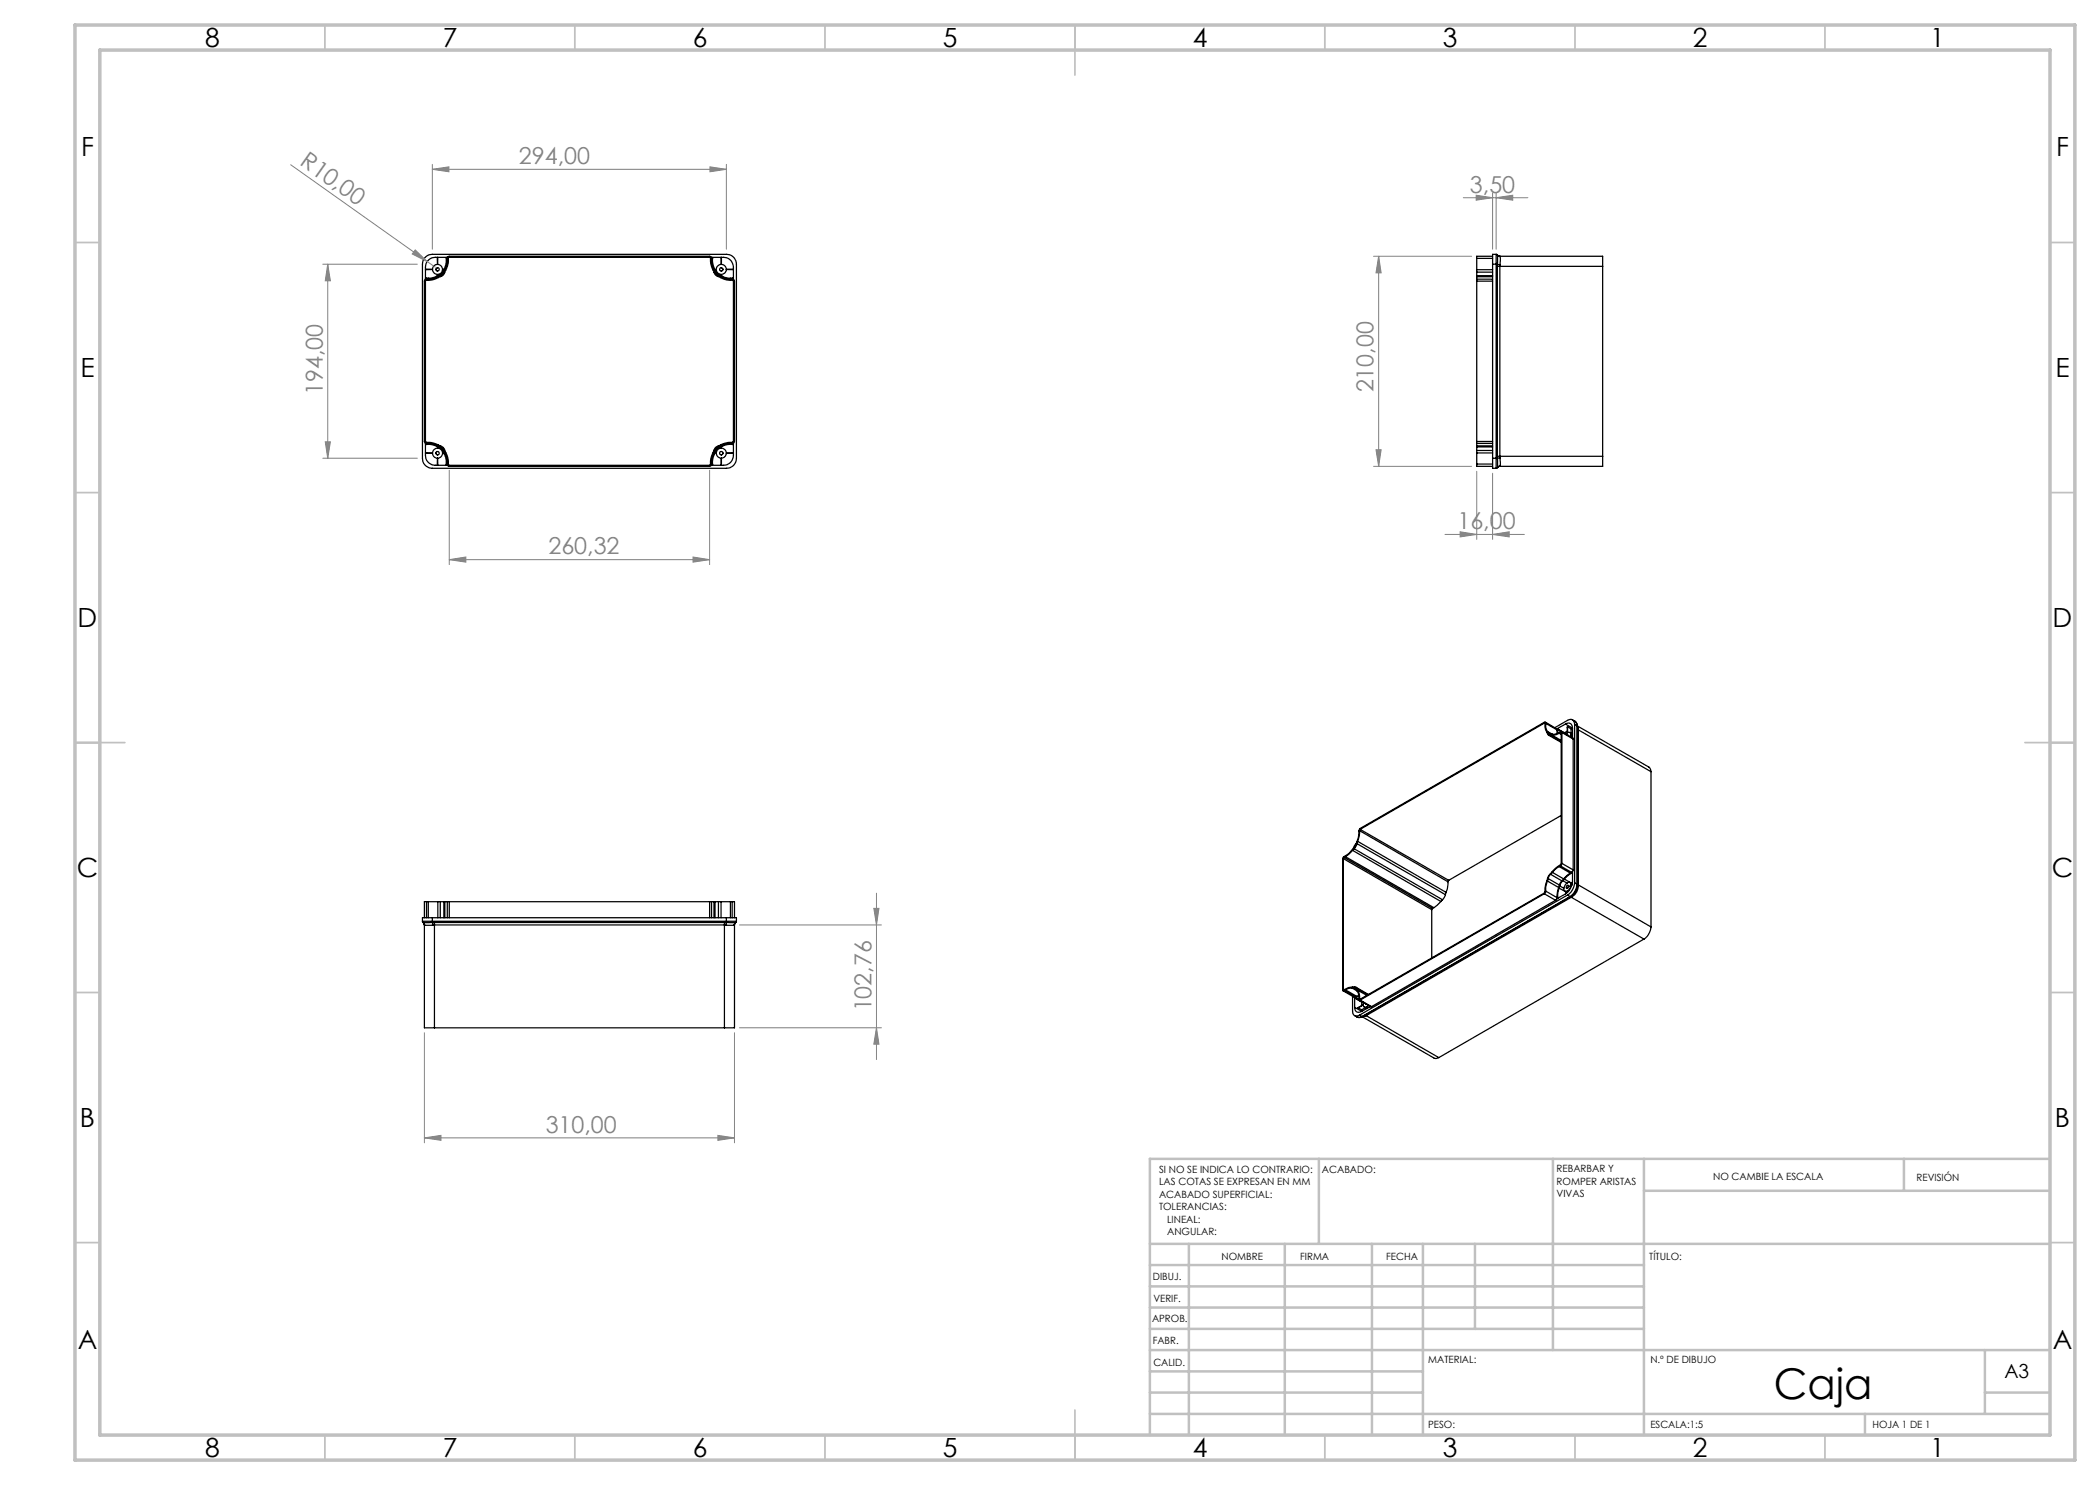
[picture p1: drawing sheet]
<svg xmlns="http://www.w3.org/2000/svg" width="420mm" height="297mm" viewBox="0 0 420 297" stroke-linecap="round" stroke-linejoin="round" font-family="sans-serif">
<g fill="none" stroke="#000" stroke-width=".25">
<path d="M85.2 56.1l.1-.1a5 5 0 0 0 3.5-1.2l.1-.3a6 6 0 0 0 .8-3h52.3a6 6 0 0 0 1.4 3.7l.4 .1a5.3 5.3 0 0 0 2.8 .8v32.3a7.2 7.2 0 0 0-3.6 1.2l-.2 .5a5.9 5.9 0 0 0-.8 2.9h-52.3a5.8 5.8 0 0 0-1.3-3.7l-.3-.1a5.5 5.5 0 0 0-3-.8zM85.2 51.3l.6-.3 .7-.1h58.8a1.97 1.97 0 0 1 2 1.9v38.8a1.97 1.97 0 0 1-2 2.1h-58.8a1.97 1.97 0 0 1-2-2.1v-38.8l.2-.9zM85.5 52.2l.6-.5 .6-.2h2.8h-.2a5.9 5.9 0 0 1-1.1 3.3l-.5 .3a5.1 5.1 0 0 1-2.5 .6l-.1 .1v-2.4l.1-.6zM87.5 51.5v1.4M87.5 52.9a.96 .96 0 0 0-1 1l-1.4-.1M87.5 53.5h.1M87.5 52.9a1.01 1.01 0 0 1 1 1 1.01 1.01 0 0 1-1 1 1.01 1.01 0 0 1-1-1h-1.4M87.6 51.5l-.1 1.4M89.6 51.3h52.4l.3 .2a5.7 5.7 0 0 0 1.2 3.5l.3 .1a5 5 0 0 0 2.9 .8l.2 .3v32.1a.7 .7 0 0 1-.8 .4l-1 .1-.9 .4a1.6 1.6 0 0 0-1.4 1.4 5 5 0 0 0-.5 2.5l-.4 .2-52.2-.1a.78 .78 0 0 1-.2-1l-.2-.8-.4-.9a1.54 1.54 0 0 0-1.3-1.3l-1-.4-.9-.1a.64 .64 0 0 1-.8-.4v-32.1l.2-.3a5.7 5.7 0 0 0 3.6-1.2l.1-.3a5 5 0 0 0 .7-2.9zM142.3 51.5h2.4a1.97 1.97 0 0 1 2 1.9v2.4l-.1-.1-.2-.1a5.2 5.2 0 0 1-3.1-1l-.2-.5a4.7 4.7 0 0 1-.6-2.6zM144.2 51.5l.1 1.4a1.01 1.01 0 0 0-1 1 1.01 1.01 0 0 0 1 1 1.01 1.01 0 0 0 1-1h1.4M144.3 51.5v1.4a1.03 1.03 0 0 1 1 1l1.4-.1"/>
<path d="M146.4 55.8h.1M295.3 55.8v.4M295.3 55.3v.5M295.3 55.1v.2M295.3 54.4v.7M295.3 53.9v.5M295.3 51.7v2.2M295.3 56.2h3.2M295.3 55.8h3.2M295.3 56.2v32.1M295.3 55.3h3.2M295.3 55.1h3.2"/>
<path d="M295.3 54.4h3.2M295.3 53.9h3.2M295.3 51.7h3.2M298.5 51.3h-3.2v.4M298.5 52.8h.7M298.5 52.8v38.8M299.2 50.9v1.9M299.2 50.9l.3 .1M299.2 52.8h.3M299.2 50.9h-.7v1.9M299.2 52.8v38.8M299.5 51l.5 .3"/>
<path d="M299.5 51v1.8M299.5 52.8l.5 .1M299.5 53.3h.5M299.5 51l.3 .3h20.7v2M299.5 52.8v38.8M300 53.3v38M300 53.3h20.5M300 51.3v1.6M300 52.9v.4M320.5 53.3v38M85.1 88.7v.1a5.1 5.1 0 0 1 3.4 1.2l.2 .4a5.1 5.1 0 0 1 .6 2.6l.2 .1h-2.4a1.97 1.97 0 0 1-2-2.1zM85.1 90.7h1.4"/>
<path d="M85.1 90.6h1.4M86.5 90.7a1.03 1.03 0 0 0 1 .9M86.5 90.6a1.01 1.01 0 0 1 1-1 1.01 1.01 0 0 1 1 1 1.01 1.01 0 0 1-1 1M87.2 90.6a.34 .34 0 0 1 .3-.3 .34 .34 0 0 1 .3 .3 .34 .34 0 0 1-.3 .4M87.2 90.7l.3 .3M87.2 90.6v.1M87.5 91.6v1.5M87.5 91h.1M87.5 91.6l.1 1.5M143.4 89.8l.6-.3a5 5 0 0 1 2.6-.7l.1-.1v2.3a1.97 1.97 0 0 1-2 2.1h-2.4l.2-.1a6.5 6.5 0 0 1 .9-3.2zM144.6 90.6v.1M145.3 90.7a1.1 1.1 0 0 1-1 .9v1.5"/>
<path d="M145.3 90.6a1.01 1.01 0 0 0-1-1 1.01 1.01 0 0 0-1 1 1.01 1.01 0 0 0 1 1l-.1 1.5M145.3 90.7h1.4M146.5 88.5h.1M146.5 88.9h.1M146.7 90.6h-1.4M295.3 88.3v.4M295.3 88.7v.5M295.3 89.2v.2M295.3 89.4v.7M295.3 90.1v.5M295.3 90.6v2.2M295.3 92.8v.5h3.2"/>
<path d="M295.3 88.7h3.2M295.3 88.3h3.2M295.3 89.2h3.2M295.3 89.4h3.2M295.3 90.1h3.2M295.3 90.6h3.2M295.3 92.8h3.2M298.5 91.6v2.1h.7M298.5 91.6h.7M299.2 91.6h.3M299.2 91.6v2.1M299.5 91.6v1.9"/>
<path d="M299.5 93.5l-.3 .2M299.5 91.3h.5M299.7 93.3l-.2 .2M299.9 93.3l-.4 .2M300 91.3v.3M300 91.3h20.5M300 91.6h-.5M300 91.6v1.6M300 93.2l-.5 .3M300 93.2l-.2 .1M320.5 91.3v2h-20.6M308.9 144.6l.1 .1"/>
<path d="M308.9 144.6l-36.9 21.3M309 144.7l.1 1.2 .4 .8a.45 .45 0 0 0 .6 .4M309.1 144.4l2.2 1.4 .1 .2M309.1 144.7a2.21 2.21 0 0 0 .4 1.6M309.1 144.7l-.1-.3-.1 .1-36.9 21.2-.2 .4a5.6 5.6 0 0 1-1.9 4.5l-1.2 .7-.2 .4v26.3l.2 .2 .2-.1M309.1 144.7l2.3 1.3M309.5 146.3l.1 .3M309.5 146.3l1 .6M309.6 146.6l.1 .2 .4 .1M309.6 146.6l.5 .3M309.7 147l2.5 1.5M310.1 147.1l2.1 1.2"/>
<path d="M310.4 147l-.3 .1M310.4 147l1.8 1.1M310.5 146.9h-.4M311.4 146v.7M311.5 145.8l1.4 .9-1.4-.8M311.5 145.9l.1 .7M311.8 146.6l-.5 .3-.9 .1M311.8 146.6l.4 .3M312.1 146.5l.1 .1M312.1 146.5l-.3 .1M312.2 146.6v26.2l-1.2 .9-.8 .9a5.5 5.5 0 0 0-1.2 3.8l-.1 .2-36.9 21.2M312.3 146.3l2.2 1.3 .1 .2"/>
<path d="M312.4 146.5l-.3-.2-.8 .5-.8 .1M312.4 146.5v26.2M312.4 146.5l2.2 1.3M313.1 144.8l-1.7 1 .1 .1M313.1 144.8a.87 .87 0 0 1 1-.1 .87 .87 0 0 1 .4 .9M313.1 144.8l1.4 .8M313.5 146.5l-.3 .3M313.5 146.2l-.6 .3M313.5 146.5a.42 .42 0 0 1 .5 0 .42 .42 0 0 1 .2 .4M313.5 145.4v1.1M313.5 145.4l.7 .4M313.6 147l.1 .1"/>
<path d="M314 146.5l.5 .3M314.2 147l-.1 .4M314.2 147l.3 .1M314.2 145.8v.8M314.5 147.5h.1M314.5 145.6v2l-.2-.1M314.5 144l.7 .5 .2 .7M314.5 146.8l-.3 .1M314.5 146.8l-.3 .2M314.5 145.6l-.3 .2M314.6 147.8v26.2M314.9 144.9a.87 .87 0 0 0-.4-.9 .87 .87 0 0 0-1 .1l-2.6 1.5"/>
<path d="M314.9 144.9v31.7M314.9 144.9l.5 .3M315 144.3l.5 .6v.4M315.4 145.2l.1 .1M315.4 145.2v31.6M315.5 145.2l14.3 8.2 .3 .4 .1 .5M315.5 145.8l14.7 8.5M315.5 145.6l.2 .1M315.5 145.3l.2 .4M315.5 145.3v31.7M315.7 145.7v31.6M330.2 154.3v31.1"/>
<path d="M268.7 171.7v26.2M268.7 171.7l17.6 10.2M268.8 171.5l-.1 .2M268.8 171.5l17.7 10.2M269.1 171.3l-.3 .2M269.1 171.3l17.7 10.2M270.5 170.1l-1.4 1.2M270.5 170.1l17.7 10.2M270.8 169.8l-.3 .3M270.8 169.8l17.7 10.1M271.3 168.6l-.6 1.1M271.4 168.7l-.6 1.1"/>
<path d="M271.4 168.7l17.7 10.2M271.5 168.3l-.1 .4M271.5 168.3l17.7 10.2M271.9 166.1v1.1l-.4 1.1M271.9 166.1l17.7 10.3M272 165.9l-.1 .2M272 165.9l17.7 10.2M288.5 179.9l-.3 .4M289.1 178.9l-.6 1M289.2 178.5l-.1 .4M289.6 176.4l-.1 1.3-.3 .8M289.7 176.1l-.1 .3"/>
<path d="M308.9 178.7l-36.9 21.3M308.9 178.7l2.2 1.4M309.1 178.2l-.2 .5M309.1 178.2l2.3 1.3M309.5 176.2l-.3 1.1-.1 .9M309.5 176.2l2.2 1.3M309.6 175.7l-.1 .5M309.6 175.7l2.3 1.3M310.1 174.9l-.5 .8M310.1 174.9l2.3 1.3M310.5 174.5l-.4 .4M310.5 174.5l2.2 1.3"/>
<path d="M311.4 179.5l-.3 .6M311.5 179.5l.2 .1M311.7 177.5l-.2 .8-.1 1.2M311.8 173.3l-1.3 1.2M311.8 177.6l-.2 1-.1 .9M311.8 173.3l2.3 1.3M311.8 177.6l1.5 .8M311.9 177l-.2 .5M312 177.2l-.2 .4M312 177.2l.8 .5M312.1 173.2l-.3 .1M312.1 173.2l2.2 1.3"/>
<path d="M312.2 163.1l-22.5 13M312.4 172.7l-.3 .5M312.4 176.2l-.5 .8M312.4 172.7l2.2 1.3M312.6 176.1l-.5 .6-.1 .5M312.6 176.1l.8 .5M312.7 175.8l-.3 .4M312.9 175.8l-.3 .3M312.9 175.8l1.4 .8M313 178.2l.4 .3M313.3 178.4l-.1 .3M313.3 178.4h.1"/>
<path d="M313.5 177.1h.2v.1M313.5 177.1l-.3 .4 .3 .2M313.5 177.7h.1M313.5 177.1l.2 .1M313.5 179l-41.6 24M313.5 179l.5 .3M313.5 178.2v.3M313.5 178.2l.2 .1M313.7 177.2l-.2 .5M313.7 177.2h.1M314 176.5l.4 .3M314 179.3h.1"/>
<path d="M314 179.4l.3 .1M314 179.3l-41.6 24M314.1 174.6l-1.4 1.2M314.1 179.3l-41.5 24M314.2 177l-.1 .5-.6 .7M314.2 176.9a.52 .52 0 0 0-.5-.5 .52 .52 0 0 0-.5 .4 .86 .86 0 0 0 0 1.5l.3-.1M314.2 177l.2 .1M314.3 179.5l14.5 8.3M314.3 179.5l-41.1 23.6M314.3 179.2l.2 .1M314.3 176.6v.1M314.3 174.5l-.2 .1"/>
<path d="M314.3 174.6h.1M314.3 174.6l-1.4 1.2M314.3 174.6l.2 .1M314.4 174.6l.1-.2v1.9a3.4 3.4 0 0 1-1.4 2.5l-1.7 .9 .1-.2M314.4 176.8l-.2 .2M314.5 179.3l-.2 .2M314.5 176.4l-.2 .2M314.6 174l-.3 .5M314.9 176.6a3.3 3.3 0 0 1-1.4 2.4M314.9 176.6l.5 .2M315.4 176.8a3.4 3.4 0 0 1-1.4 2.5M315.4 176.8l.1 .2"/>
<path d="M315.5 177a2.98 2.98 0 0 1-1.4 2.3M315.5 177.1l.2 .2M315.5 176.8l14.7 8.6M315.7 177.3l-.4 1.1-.8 .9M84.5 184.3h2M84.5 184.3l.1 .2M84.6 184.5l.3 .4M84.6 184.5h1.9M84.6 184.5l.3 .5M84.6 184.5l.2 .2M84.8 184.8l.1 .2M84.9 184.9v20.7h2"/>
<path d="M84.9 185h1.7M85.3 180.3h-.4v3.2M85.3 180.3h.4M85.3 180.3v3.2M85.7 180.3h1.9M85.7 180.3v3.2M86.5 184.3v.2M86.5 183.5h-2v.8M86.5 184.5l.1 .5M86.5 184.5h58.8M86.5 184.3h58.8M86.5 183.5h58.8"/>
<path d="M86.5 183.5v.8M86.9 184.5v.5M86.9 185h-.3M86.9 185h58M86.9 185v20.6M87.6 180.3h.5M87.6 180.3v3.2M88.1 180.3h.7M88.1 180.3v3.2M88.8 180.3h.2M88.8 180.3v3.2M89 180.3h.5"/>
<path d="M89 180.3v3.2M89.5 180.3h.4M89.5 180.3v3.2M89.9 180.3v3.2M89.9 180.3h52M141.9 180.3h.4M141.9 180.3v3.2M142.3 180.3h.5M142.3 180.3v3.2M142.8 180.3h.2M142.8 180.3v3.2M143 180.3h.7"/>
<path d="M143 180.3v3.2M143.7 180.3h.5M143.7 180.3v3.2M144.2 180.3h1.9M144.2 180.3v3.2M144.9 184.5v.5M144.9 185h.3M144.9 185v20.6M145.2 185h1.7M145.3 184.3v.2M145.3 184.3h2M145.3 184.5h1.8"/>
<path d="M145.3 183.5h2v.8M145.3 184.5l-.1 .5M145.3 183.5v.8M146.1 180.3h.3M146.1 180.3v3.2M146.4 180.3h.5v3.2M146.4 180.3v3.2M147.1 184.5l-.2 .5M147.1 184.5l-.2 .4v20.7h-2M147.3 184.3l-.2 .2M268.6 198.2l2.3 1.3 .2-.1M268.7 197.9l.1 .1"/>
<path d="M268.8 198h.1M268.9 198.1l2.2 1.3M269.1 198l-.2 .1M269.1 198l2.3 1.3M270.4 197.6l-.6 .1-.7 .3M270.4 197.6l1 .6M270.5 199.2v3a.86 .86 0 0 0 .4 .9 .86 .86 0 0 0 1-.1M270.8 197.6l.3 .1 .2 .2M270.8 197.6h-.4M270.8 197.6l.5 .3M271 199.6l1.5 .8M271.1 199.6h.1"/>
<path d="M271.1 199.6l-.2-.1v2M271.1 199.6l1.4 .8M271.2 197.4l2.5 1.5M271.3 197.9l.1 .3M271.4 199.3l-.3 .1M271.4 197.7l-.1-.2-.5-.1a3.3 3.3 0 0 0-2 .6M271.4 197.7l.1 .3M271.4 197.7l2.1 1.3M271.4 198.2l.3 .5v1.2l.3 .1M271.5 198a2.4 2.4 0 0 1 .4 1.7M271.5 198l1.9 1.1M271.7 199.1l-.3 .2"/>
<path d="M271.7 199.2l-.6 .4M271.9 199.7l.1 .1M271.9 199.7l.2 .1M286.3 181.9v9.7M286.5 181.7l-.2 .2M286.8 181.5l-.3 .2M288.2 180.3l-1.4 1.2M311.1 180.1l-36.8 21.2M328.8 187.8l-41 23.7M330.2 185.4a3.3 3.3 0 0 1-1.4 2.4M86.9 205.6h58M270.9 201.5a.86 .86 0 0 0 .4 .9 .86 .86 0 0 0 1-.1"/>
<path d="M270.9 203.1l.8 .4 .7-.2M270.9 201.5l1.4 .8M271.6 201.6l.7 .4M271.9 200l2.2 1.4 .2-.1M271.9 203l.5 .3M272 200l2.3 1.3M272.3 200.4v.7M272.3 202v.3M272.4 203.3h.2M272.5 203.4l14.3 8.3 1-.2M272.6 203.3l-.7 .2-.5-.1M272.7 201a.41 .41 0 0 0 .2 .4 .41 .41 0 0 0 .4 0"/>
<path d="M272.7 201l-1.1 .6M272.7 200.9l-1.1 .7M272.7 200.6v.3M272.8 203.2h.2M273 203.1h.2M273 203.2l-.4 .1M273.1 201.5l-.8 .5M273.1 200.8h.2M273.2 203.1l14.6 8.4M273.2 203.1l-.2 .1M273.4 201.3l-.1 .4-.5-.3M273.4 201.3l.3 .2"/>
<path d="M273.7 201.1l-.3 .2M273.9 201.2l.1 .1-1.7 1M273.9 201.3l.1 .1"/>
<circle cx="87.5" cy="53.9" r=".34"/>
<circle cx="144.3" cy="53.9" r=".34"/>
<circle cx="144.3" cy="90.6" r=".34"/>
</g>
<g fill="none" stroke="#808080" stroke-width=".2">
<path d="M58.1 32.9l27.3 19.4M86.5 33.9l3.3-.5v1zM86.5 32.9v16.9M86.5 33.9h58.8M142 33.4l3.3 .5-3.3 .5zM145.3 32.9v16.9M292.7 39.5h12.9M295.2 39l3.3 .5-3.3 .5zM298.5 38.6v11.2M299.2 39.5l3.3-.5v1zM299.2 38.6v11.2M64.6 52.8h18.9"/>
<path d="M65.5 52.8l.6 3.4h-1zM65.5 52.8v38.8M83 50l2.4 2.3-3-1.5zM85.4 52.3l1.7 1.1M274.7 51.3h19.6M275.7 51.3l.5 3.3h-1zM275.7 51.3v42M64.6 91.6h18.9M65.1 88.4h1l-.6 3.2zM89.9 94v18.9M141.9 94v18.9M274.7 93.3h19.6"/>
<path d="M275.2 90h1l-.5 3.3zM295.3 94.3v13.6M298.5 94.6v13.3M89.9 111.9l3.3-.5v1zM89.9 111.9h52M138.6 111.4l3.3 .5-3.3 .5zM289 106.9h15.9M292 106.4l3.3 .5-3.3 .5zM298.5 106.9l3.3-.5v1zM175.3 178.6v33.3M147.9 185h28.4M174.8 181.7h1l-.5 3.3z"/>
<path d="M84.9 206.5v22.1M146.9 206.5v22.1M147.9 205.6h28.4M175.3 205.6l.5 3.2h-1zM84.9 227.6l3.3-.5v1zM84.9 227.6h62M143.6 227.1l3.3 .5-3.3 .5z"/>
</g>
<g fill="none" stroke="#c0c0c0" stroke-width=".35">
<path d="M65 5v5M115 5v5M165 5v5M215 5v10M265 5v5M315 5v5M365 5v5M15 48.5h5M410 48.5h5M15 98.5h5M410 98.5h5M15 148.5h10"/>
<path d="M405 148.5h10M15 198.5h5M410 198.5h5M15 248.5h5M410 248.5h5M65 287v5M115 287v5M165 287v5M215 282v10M265 287v5M315 287v5M365 287v5"/>
</g>
<g fill="none" stroke="#c0c0c0" stroke-width=".5">
<path d="M263.8 231.8v17M310.6 231.8v38.2M328.8 231.8v55.2M328.8 238.2h81.2M380.8 231.8v6.4M410 231.8h-180v55.2M230 248.8h180M230 257.3h98.8M230 253h98.8M237.8 248.8v38.2M257 248.8v38.2M274.4 248.8v38.2"/>
<path d="M284.6 248.8v38.2M295 248.8v17M230 265.8h98.8M230 261.5h98.8M230 278.5h54.6M230 274.3h54.6M230 270h180M397 278.5h13M397 270v12.8M230 282.8h180M373 282.8v4.2"/>
</g>
<path d="M15 5h400v287h-400zM20 10h390v277h-390z" fill="none" stroke="#c0c0c0" stroke-width=".7"/>
<g fill="#808080">
<path d="M83 50l2.4 2.3-3-1.5z"/>
<path d="M142 33.4l3.3 .5-3.3 .5zM86.5 33.9l3.3-.5v1zM143.6 227.1l3.3 .5-3.3 .5zM84.9 227.6l3.3-.5v1z"/>
<path d="M89.9 111.9l3.3-.5v1zM138.6 111.4l3.3 .5-3.3 .5z"/>
<path d="M292 106.4l3.3 .5-3.3 .5zM298.5 106.9l3.3-.5v1z"/>
<path d="M299.2 39.5l3.3-.5v1zM295.2 39l3.3 .5-3.3 .5z"/>
<path d="M275.2 90h1l-.5 3.3zM275.7 51.3l.5 3.3h-1z"/>
<path d="M65.5 52.8l.6 3.4h-1zM65.1 88.4h1l-.6 3.2zM174.8 181.7h1l-.5 3.3zM175.3 205.6l.5 3.2h-1z"/>
</g>
<text font-size="8.5" x="354.7" y="279.7">Caja</text>
<g font-size="5.3">
<text x="41" y="9.5">8</text>
<text x="88.5" y="9.5">7</text>
<text x="138.5" y="9.5">6</text>
<text x="188.5" y="9.5">5</text>
<text x="238.5" y="9.5">4</text>
<text x="288.5" y="9.5">3</text>
<text x="338.5" y="9.5">2</text>
<text x="386" y="9.5">1</text>
<text x="16.2" y="31.2">F</text>
<text x="411.2" y="31.2">F</text>
<text x="16.1" y="75.5">E</text>
<text x="411.1" y="75.5">E</text>
<text x="15.5" y="125.5">D</text>
<text x="410.5" y="125.5">D</text>
<text x="15.4" y="175.5">C</text>
<text x="410.4" y="175.5">C</text>
<text x="16" y="225.5">B</text>
<text x="411" y="225.5">B</text>
<text x="15.5" y="269.7">A</text>
<text x="410.5" y="269.7">A</text>
<text x="41" y="291.5">8</text>
<text x="88.5" y="291.5">7</text>
<text x="138.5" y="291.5">6</text>
<text x="188.5" y="291.5">5</text>
<text x="238.5" y="291.5">4</text>
<text x="288.5" y="291.5">3</text>
<text x="338.5" y="291.5">2</text>
<text x="386" y="291.5">1</text>
</g>
<g font-size="4.7" fill="#808080">
<text x="59.8" y="32.9" transform="rotate(35 59.8 32.9)">R10,00</text>
<text x="103.8" y="32.8">294,00</text>
<text x="294" y="38.5">3,50</text>
<text x="64.6" y="79" transform="rotate(-90 64.6 79)">194,00</text>
<text x="274.7" y="78.5" transform="rotate(-90 274.7 78.5)">210,00</text>
<text x="291.5" y="105.9">16,00</text>
<text x="109.7" y="110.9">260,32</text>
<text x="174.3" y="202.3" transform="rotate(-90 174.3 202.3)">102,76</text>
<text x="109.1" y="226.5">310,00</text>
</g>
<text font-size="3.9" x="400.9" y="275.5">A3</text>
<g font-size="2">
<text x="231.8" y="234.6">SI NO SE INDICA LO CONTRARIO:</text>
<text x="231.8" y="237.1">LAS COTAS SE EXPRESAN EN MM</text>
<text x="231.8" y="239.6">ACABADO SUPERFICIAL:</text>
<text x="264.4" y="234.6">ACABADO:</text>
<text x="311.3" y="234.5">REBARBAR Y</text>
<text x="311.3" y="237">ROMPER ARISTAS</text>
<text x="311.3" y="239.5">VIVAS</text>
<text x="342.6" y="236">NO CAMBIE LA ESCALA</text>
<text x="383.3" y="236.2">REVISIÓN</text>
<text x="231.8" y="242.1">TOLERANCIAS:</text>
<text x="233.4" y="244.6">LINEAL:</text>
<text x="233.4" y="247.1">ANGULAR:</text>
<text x="244.3" y="252">NOMBRE</text>
<text x="260" y="251.9">FIRMA</text>
<text x="277.2" y="251.9">FECHA</text>
<text x="329.9" y="251.9">TÍTULO:</text>
<text x="230.6" y="256.1">DIBUJ.</text>
<text x="230.7" y="260.3">VERIF.</text>
<text x="230.4" y="264.4">APROB.</text>
<text x="230.5" y="268.8">FABR.</text>
<text x="230.7" y="273.1">CALID.</text>
<text x="285.6" y="272.5">MATERIAL:</text>
<text x="330.1" y="272.5">N.º DE DIBUJO</text>
<text x="285.6" y="285.5">PESO:</text>
<text x="330.1" y="285.6">ESCALA:1:5</text>
<text x="374.5" y="285.6">HOJA 1 DE 1</text>
</g>
</svg>
